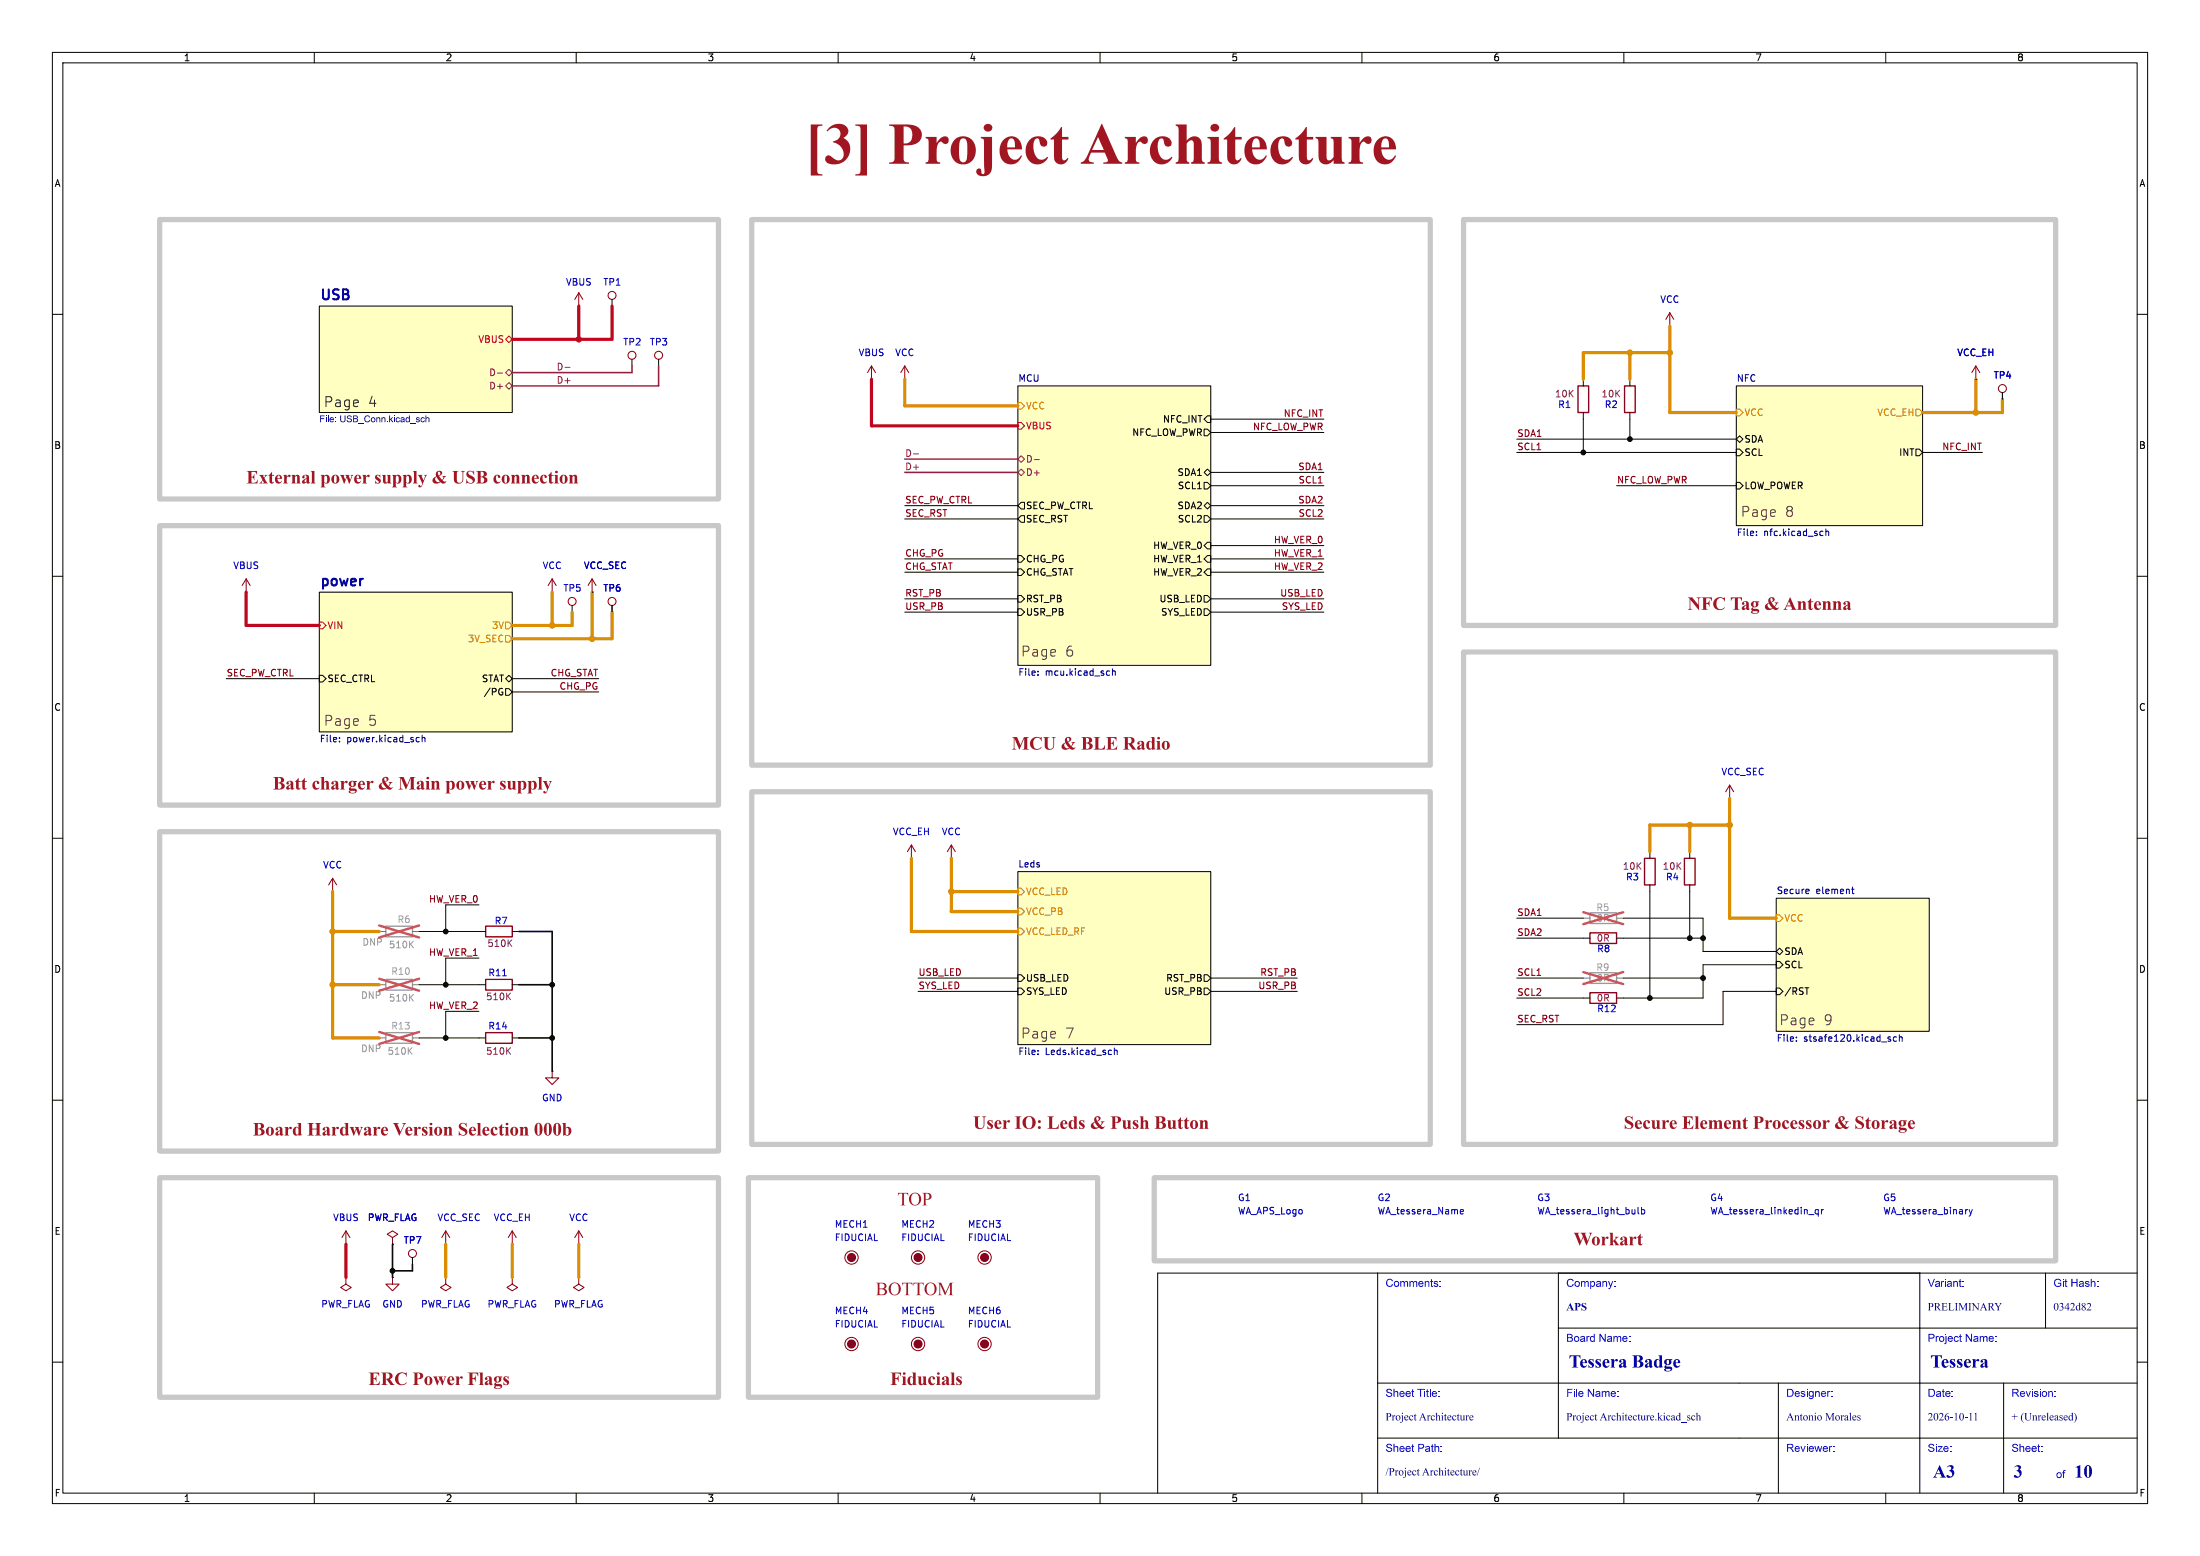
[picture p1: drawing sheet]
<svg xmlns="http://www.w3.org/2000/svg" width="420mm" height="297mm" viewBox="0 0 420 297" stroke-linecap="round" stroke-linejoin="round" font-family="sans-serif">
<g fill="none" stroke="#000" stroke-width=".19">
<path d="M10 10h400v277h-400zM12 12h396v273h-396zM60 10v2M110 10v2M160 10v2M210 10v2M260 10v2M310 10v2M360 10v2M61 58.4h36.8v20.3h-36.8zM10 60h2M194.3 73.7h36.8v53.3h-36.8z"/>
<path d="M230.5 79.4h.6v1.2h-.6l-.6-.6zM408 60h2M194.9 95.9h.7v1.3h-.7l-.6-.7zM194.9 98.4h.7v1.3h-.7l-.6-.6zM229.9 81.9h.6l.6 .7-.6 .6h-.6zM229.9 98.4h.6l.6 .7-.6 .6h-.6zM229.9 92.1h.6l.6 .6-.6 .6h-.6zM229.9 90.2l.6-.7 .6 .7-.6 .6zM229.9 96.5l.6-.6 .6 .6-.6 .7zM10 110h2M194.3 116.2h.6l.7 .6-.7 .7h-.6zM194.3 113.7h.6l.7 .6-.7 .6h-.6z"/>
<path d="M194.3 106h.6l.7 .7-.7 .6h-.6zM194.3 108.6h.6l.7 .6-.7 .7h-.6zM229.9 113.7h.6l.6 .6-.6 .6h-.6zM229.9 116.2h.6l.6 .6-.6 .7h-.6zM229.9 109.2l.6-.6h.6v1.3h-.6zM229.9 106.7l.6-.7h.6v1.3h-.6zM230.5 103.5h.6v1.3h-.6l-.6-.7zM408 110h2M10 160h2M408 160h2M194.3 166.4h36.8v33h-36.8zM194.3 188.6h.6l.7 .6-.7 .7h-.6z"/>
<path d="M194.3 186.1h.6l.7 .6-.7 .6h-.6zM229.9 188.6h.6l.6 .6-.6 .7h-.6zM229.9 186.1h.6l.6 .6-.6 .6h-.6zM10 210h2M408 210h2M263 243v42M297.5 253.5h110.5M297.5 243v31.5M366.5 243v42M390.5 243v10.5M408 243h-187v42M10 260h2"/>
<path d="M263 274.5h145M263 264h145M339.5 264v21M382.5 264v21M408 260h2M60 285v2M110 285v2M160 285v2M210 285v2M260 285v2M310 285v2M360 285v2"/>
</g>
<g fill="#ffffc2" stroke="#ffffc2" stroke-width=".19">
<path d="M194.3 73.7h36.8v53.3h-36.8z"/>
<path d="M194.3 166.4h36.8v33h-36.8z"/>
<path d="M61 58.4h36.8v20.3h-36.8z"/>
<path d="M331.5 73.7h35.5v26.6h-35.5z"/>
<path d="M339.1 171.5h29.2v25.4h-29.2z"/>
<path d="M61 113h36.8v26.7h-36.8z"/>
</g>
<path d="M95 71.2h.9M96.5 71.1l.7-.6 .6 .6-.6 .7zM96.5 73.7l.7-.7 .6 .7-.6 .6zM194.3 87.6l.6-.6 .7 .6-.7 .7zM194.3 90.2l.6-.7 .7 .7-.7 .6zM197.4 87.7h1" fill="none" stroke="#840084" stroke-width=".19"/>
<path d="M194.3 76.8h.6l.7 .7-.7 .6h-.6zM194.3 169.5h.6l.7 .7-.7 .6h-.6zM194.3 173.4h.6l.7 .6-.7 .6h-.6zM194.3 177.2h.6l.7 .6-.7 .6h-.6z" fill="none" stroke="#dc8e00" stroke-width=".19"/>
<path d="M96.5 64.8l.7-.7 .6 .7-.6 .6zM194.3 80.6h.6l.7 .7-.7 .6h-.6z" fill="none" stroke="#d40020" stroke-width=".19"/>
<path d="M198.2 128.8v.1M198.2 128.1v.1M211.7 128.1h.1M211.8 128.8l-.1 .1M212.4 127.6v1.3M212.4 128.2l.2-.1h.3v.8M198.2 200.5v.1M198.2 201.2v.1M212.7 200v1.3M212.7 200.6l.2-.1h.3l.1 .8" fill="none" stroke="#000084" stroke-width=".19"/>
<g fill="#000084">
<path d="M61.1 79.3h.9v.2h-.7v.3h.6v.2h-.6v.6h-.2z"/>
<path d="M62.2 79.3h.1v.2h-.1z"/>
<path d="M62.6 79.3h.1v1.3h-.1z"/>
<path d="M65 79.3h.1v.7a.34 .34 0 0 0 .4 .5 .34 .34 0 0 0 .3-.5v-.7h.2v.7a.51 .51 0 0 1-.5 .6 .51 .51 0 0 1-.5-.6z"/>
<path d="M66.3 79.4a.51 .51 0 0 1 .9 .3h-.2a.26 .26 0 0 0-.3-.3 .26 .26 0 0 0-.2 .4 .49 .49 0 0 1 .5 .1 .49 .49 0 0 1 .1 .6 .55 .55 0 0 1-.9-.3h.1a.31 .31 0 0 0 .4 .3 .31 .31 0 0 0 .2-.4 .48 .48 0 0 1-.5-.2 .48 .48 0 0 1-.1-.5z"/>
<path d="M67.4 79.3h.5a.32 .32 0 0 1 .4 .2 .32 .32 0 0 1-.2 .4 .37 .37 0 0 1 .2 .5 .37 .37 0 0 1-.4 .2h-.5v-.2h.5a.23 .23 0 0 0 .3-.2 .23 .23 0 0 0-.3-.2h-.3v.4h-.2v-.6h.6l.1-.1-.1-.2h-.4v.3h-.2z"/>
<path d="M69.7 79.5a.56 .56 0 0 1 1 .2h-.2a.43 .43 0 0 0-.6-.1 .43 .43 0 0 0 0 .7 .43 .43 0 0 0 .6-.1h.2a.63 .63 0 0 1-1 .3 .63 .63 0 0 1 0-1z"/>
<path d="M74.3 79.3h.2v.7l.3-.3h.2l-.3 .3 .4 .6h-.2l-.3-.5-.1 .5h-.2z"/>
<path d="M75.2 79.3h.2v.2h-.2z"/>
<path d="M77.5 79.8l.3-.2 .3 .2v-.5h.1v1.3h-.1v-.2a.37 .37 0 0 1-.5 .2 .37 .37 0 0 1-.2-.5h.2a.29 .29 0 0 0 .3 .3 .29 .29 0 0 0 .3-.4 .29 .29 0 0 0-.4-.2l-.2 .3h-.2z"/>
<path d="M81.2 79.3h.2v.5l.3-.2 .2 .2 .1 .8h-.2v-.6l-.2-.2-.2 .1v.7h-.2z"/>
</g>
<g fill="none" stroke="#000" stroke-width=".19">
<path d="M110.5 58.4h.1M116.8 57.2v1.2M120.6 68.6v1.3M125.7 68.6v1.3M166.4 72.4h.1M172.7 72.4h.1M302.3 72.4v1.3M302.3 78.7v7.7M311.1 72.4v1.3M311.1 78.7v5.1M318.8 62.2h.1M331.5 73.7h35.5v26.6h-35.5z"/>
<path d="M377.2 72.4h.1M382.3 74.9v1.3M172.7 99.1h21.6M172.7 96.5h21.6M231.1 92.7h21.6M231.1 82.6h21.6M231.1 99.1h21.6M231.1 96.5h21.6M231.1 90.2h21.6M231.1 80h21.6M289.6 83.8h41.9M289.6 86.4h41.9"/>
<path d="M308.6 92.7h22.9M331.5 83.8l.6-.6 .6 .6-.6 .7zM331.5 85.7h.6l.6 .7-.6 .6h-.6zM331.5 92.1h.6l.6 .6-.6 .6h-.6zM365.8 85.7h.6l.6 .7-.6 .6h-.6zM367 86.4h11.5M47 113h.1M61 113h36.8v26.7h-36.8zM105.4 113h.1M109.2 115.6v1.2M113 113h.1M116.8 115.6v1.2"/>
<path d="M172.7 106.7h21.6M172.7 109.2h21.6M172.7 116.8h21.6M172.7 114.3h21.6M231.1 104.1h21.6M231.1 106.7h21.6M231.1 109.2h21.6M231.1 116.8h21.6M231.1 114.3h21.6M43.2 129.5h17.8M61 128.9h.6l.6 .6-.6 .7h-.6zM95.6 131.4l.3 .1"/>
<path d="M95.7 132.1h.3v.4l-.3 .2M96.5 129.5l.7-.6 .6 .6-.6 .7zM96.5 131.4h.7l.6 .7-.6 .6h-.7zM97.8 129.5h16.5M97.8 132.1h16.5M330.2 152.4h.1M63.5 170.2h.1M80 177.8h12.7M91.4 172.7h-6.3v5.1M97.8 177.8h1.3M174 163.8h.1M181.6 163.8h.1"/>
<path d="M289.6 179.1h13.9M289.6 175.3h12.7M308.6 179.1h16.5M309.9 175.3h15.2v6.3h14M315 162.6v1.2M315 168.9v21.6M322.6 162.6v1.2M322.6 168.9v10.2M339.1 171.5h29.2v25.4h-29.2zM80 188h12.7M80 198.1h12.7M91.4 193h-6.3v5.1"/>
<path d="M91.4 182.9h-6.3v5.1M97.8 188h1.3M97.8 198.1h1.3M175.3 186.7h19M175.3 189.2h19M231.1 186.7h16.5M231.1 189.2h16.5M289.6 190.5h13.9M289.6 186.7h12.7M309.9 186.7h15.2M339.1 183.5h.6l.7 .7-.7 .6h-.6zM339.1 181.6l.6-.6 .7 .6-.7 .6z"/>
<path d="M339.1 188.6h.6l.7 .6-.7 .7h-.6zM339.1 184.2h-14v6.3h-16.5M339.1 189.2h-10.2v6.4h-39.3M344.6 188.5h.7M105.4 204.5h.1M66 237.5h.1M74.9 237.5h.1M85.1 237.5h.1M97.8 237.5h.1M110.5 237.5h.1M66 243.8h.1M74.9 243.8h.1"/>
<path d="M78.7 240v1.3M85.1 243.8h.1M97.8 243.8h.1M110.5 243.8h.1"/>
</g>
<path d="M331.5 78.1h.6l.6 .6-.6 .7h-.6zM365.8 78.1h.6l.6 .6-.6 .7h-.6zM96.5 118.7h.7l.6 .7-.6 .6h-.7zM96.5 121.3h.7l.6 .6-.6 .7h-.7zM339.1 174.6h.6l.7 .7-.7 .6h-.6z" fill="none" stroke="#dc8e00" stroke-width=".19"/>
<g fill="none" stroke="#000084" stroke-width=".19">
<path d="M335.3 102.1v.1M335.3 101.5v.1M347.9 101.4l.1 .1M348 102.2h-.1M348.6 101v1.2M348.6 101.5l.1-.1 .3 .1 .1 .7M64.8 141.5v.1M64.8 140.8v.1M79.7 140.8h.3M80 141.5l-.3 .1M80.6 140.9l.2-.1h.3v.8M80.6 140.3v1.3"/>
<path d="M345.2 169.7l.2 .3-.6 .2M345.3 170.5l-.1 .1M353.5 169.7h.4M353.6 169.3v1.1l.3 .2M342.9 198.6v.2M342.9 198v.1M360.8 198.3l.2 .2-.2 .3M360.8 197.9l.1 .1M362.1 198l-.4-.1-.3 .3 .2 .5h.5M362.6 198l.2-.1 .3 .1v.8M362.6 197.5v1.3"/>
</g>
<path d="M61 118.7h.6l.6 .7-.6 .6h-.6z" fill="none" stroke="#d40020" stroke-width=".19"/>
<path d="M73.7 176.8h5v2h-5zM303.5 174.2h5.1v2.1h-5.1zM73.7 186.9h5v2.1h-5zM73.7 197.1h5v2h-5zM303.5 185.7h5.1v2h-5.1z" fill="none" stroke="#9c9b98" stroke-width=".25"/>
<path d="M72.4 177.8h1.3M78.7 177.8h1.3M302.3 175.3h1.2M308.6 175.3h1.3M72.4 188h1.3M72.4 198.1h1.3M78.7 188h1.3M78.7 198.1h1.3M302.3 186.7h1.2M308.6 186.7h1.3" fill="none" stroke="#7a7a77" stroke-width=".19"/>
<path d="M72.4 176.7l7.6 2.2M80 176.7l-7.6 2.2M302.3 174.1l7.6 2.3M309.9 174.1l-7.6 2.3M72.4 186.8l7.6 2.3M72.4 197l7.6 2.3M80 186.8l-7.6 2.3M80 197l-7.6 2.3M302.3 185.5l7.6 2.3M309.9 185.5l-7.6 2.3" fill="none" stroke="#e75356" stroke-width=".46"/>
<g fill="none" stroke="#840000" stroke-width=".19">
<path d="M110.5 55.9l-.8 1.3M110.5 55.9v2.5M110.5 55.9l.8 1.3M318.8 59.7l.7 1.3M318.8 59.7v2.5M318.8 59.7l-.8 1.3M166.4 69.9l-.8 1.2M166.4 69.9v2.5M166.4 69.9l.7 1.2M172.7 69.9l.8 1.2M172.7 69.9v2.5M172.7 69.9l-.7 1.2"/>
<path d="M377.2 69.9l.8 1.2M377.2 69.9v2.5M377.2 69.9l-.8 1.2M47 110.5l-.8 1.3M47 110.5v2.5M47 110.5l.8 1.3M105.4 110.5l.8 1.3M105.4 110.5v2.5M105.4 110.5l-.8 1.3M113 110.5l.8 1.3M113 110.5v2.5M113 110.5l-.7 1.3"/>
<path d="M330.2 149.9l.8 1.2M330.2 149.9v2.5M330.2 149.9l-.8 1.2M63.5 167.6l.8 1.3M63.5 167.6v2.6M63.5 167.6l-.8 1.3M174 161.3l.8 1.3M174 161.3v2.5M174 161.3l-.8 1.3M181.6 161.3l.8 1.3M181.6 161.3v2.5M181.6 161.3l-.8 1.3"/>
<path d="M105.4 204.5v1.2h1.3l-1.3 1.3-1.3-1.3h1.3M66 234.9l-.7 1.3M66 234.9v2.6M66 234.9l.8 1.3M74.9 236.2l1-.6-1-.7-1 .7 1 .6v1.3M85.1 234.9l.8 1.3M85.1 234.9v2.6M85.1 234.9l-.8 1.3M97.8 234.9l.8 1.3M97.8 234.9v2.6M97.8 234.9l-.8 1.3M110.5 234.9v2.6"/>
<path d="M110.5 234.9l.8 1.3M110.5 234.9l-.8 1.3M66 243.8v1.3l1.1 .6-1.1 .7-1-.7 1-.6M74.9 243.8v1.3h1.3l-1.3 1.3-1.2-1.3h1.2M85.1 243.8v1.3l1 .6-1 .7-1-.7 1-.6M97.8 243.8v1.3l1 .6-1 .7-1-.7 1-.6M110.5 243.8v1.3l1 .6-1 .7-1-.7 1-.6"/>
<circle cx="116.8" cy="56.4" r=".76"/>
<circle cx="120.6" cy="67.8" r=".76"/>
<circle cx="125.7" cy="67.8" r=".76"/>
<circle cx="382.3" cy="74.2" r=".76"/>
<circle cx="109.2" cy="114.8" r=".76"/>
<circle cx="116.8" cy="114.8" r=".76"/>
<circle cx="78.7" cy="239.3" r=".76"/>
<circle cx="162.6" cy="240" r="1.27"/>
<circle cx="162.6" cy="256.5" r="1.27"/>
<circle cx="175.3" cy="240" r="1.27"/>
<circle cx="175.3" cy="256.5" r="1.27"/>
<circle cx="188" cy="256.5" r="1.27"/>
<circle cx="188" cy="240" r="1.27"/>
</g>
<path d="M301.2 73.7h2.1v5h-2.1zM310.1 73.7h2.1v5h-2.1zM92.7 176.8h5.1v2h-5.1zM303.5 178.1h5.1v2h-5.1zM313.9 163.8h2.1v5.1h-2.1zM321.6 163.8h2v5.1h-2zM92.7 186.9h5.1v2.1h-5.1zM92.7 197.1h5.1v2h-5.1zM303.5 189.5h5.1v2h-5.1z" fill="none" stroke="#840000" stroke-width=".25"/>
<g fill="none" stroke="#0000c2" stroke-width=".19">
<path d="M95.9 186.3h.8M278.8 231.3l.6-.1-.1-.3h-.3l-.2 .2v.6h.5M312.7 230.4v1.1l.2 .2M313.4 230.9h.3l.3 .2-.1 .6h-.5M313.4 230.4v1.3M345.3 231.8h1M347.1 230.9h-.3l-.3 .2 .1 .6h.5M347.1 230.9v1.2M347.7 230.9v.8M348.1 230.9l-.4 .2M375.6 230.9h-.2M375.9 230.9l.3 .8"/>
<path d="M376.2 231.7l-.3 .4M376.5 230.9l-.3 .8"/>
</g>
<g fill="#840000" stroke="#840000" stroke-width=".19">
<circle cx="188" cy="256.5" r=".76"/>
<circle cx="175.3" cy="256.5" r=".76"/>
<circle cx="162.6" cy="256.5" r=".76"/>
<circle cx="162.6" cy="240" r=".76"/>
<circle cx="188" cy="240" r=".76"/>
<circle cx="175.3" cy="240" r=".76"/>
</g>
<path d="M107.8 70.1h1M174.4 86.6h1M97.2 179.9l.5 .8M97.7 179.4l-.7 .7M96.9 190.1l.6 .7M97.5 189.6l-.8 .7M97.5 200l-.8 .7M96.9 200.5l.6 .7" fill="none" stroke="#840084" stroke-width=".19"/>
<path d="M78.9 179.6l-.7 .8M78.4 190.4l.5 .7M78.4 180.2l.5 .7M78.7 200l-.8 .7M78.9 189.8l-.7 .7M78.1 200.5l.6 .7" fill="none" stroke="#9c9b98" stroke-width=".19"/>
<path d="M30.5 41.9h106.7v53.4h-106.7zM143.5 41.9h129.5v104.2h-129.5zM279.4 41.9h113v77.5h-113zM30.5 100.3h106.7v53.4h-106.7zM279.4 124.5h113v93.9h-113zM30.5 158.8h106.7v60.9h-106.7zM143.5 151.1h129.5v67.3h-129.5zM30.5 224.8h106.7v41.9h-106.7zM142.9 224.8h66.6v41.9h-66.6zM220.3 224.8h172.1v15.9h-172.1z" fill="none" stroke="#c8c8c8" stroke-width="1"/>
<g fill="none" stroke="#dc8e00" stroke-width=".61">
<path d="M172.7 72.4v5.1h21.6M311.1 67.3v5.1M318.8 62.2v16.5h12.7M318.8 67.3h-16.5v5.1M377.2 72.4v6.3M382.3 76.2v2.5h-15.3M105.4 113v6.4M109.2 116.8v2.6h-11.4M113 113v8.9M116.8 116.8v5.1h-19M322.6 157.5v5.1M330.2 157.5h-15.2v5.1"/>
<path d="M330.2 152.4v22.9h8.9M63.5 170.2v27.9h8.9M63.5 177.8h8.9M174 163.8v14h20.3M181.6 163.8v10.2h12.7M181.6 170.2h12.7M63.5 188h8.9M85.1 237.5v6.3M97.8 237.5v6.3M110.5 237.5v6.3"/>
</g>
<path d="M99.1 177.8h6.3v26.7M99.1 188h6.3M99.1 198.1h6.3M74.9 237.5v6.3M78.7 241.3v1.3h-3.8" fill="none" stroke="#000" stroke-width=".3"/>
<path d="M110.5 58.4v6.4M116.8 58.4v6.4h-19M166.4 72.4v8.9h27.9M47 113v6.4h14M66 237.5v6.3" fill="none" stroke="#d40020" stroke-width=".61"/>
<path d="M120.6 69.9v1.2h-22.8M125.7 69.9v3.8h-27.9M172.7 87.6h21.6M172.7 90.2h21.6" fill="none" stroke="#840084" stroke-width=".3"/>
<g fill="#dc8e00" stroke="#dc8e00" stroke-width=".19">
<circle cx="318.8" cy="67.3" r=".52"/>
<circle cx="311.2" cy="67.3" r=".52"/>
<circle cx="377.2" cy="78.7" r=".52"/>
<circle cx="322.6" cy="157.5" r=".52"/>
<circle cx="330.2" cy="157.5" r=".52"/>
<circle cx="181.6" cy="170.2" r=".52"/>
<circle cx="63.5" cy="177.8" r=".52"/>
<circle cx="113" cy="121.9" r=".52"/>
<circle cx="63.5" cy="188" r=".52"/>
<circle cx="105.4" cy="119.4" r=".52"/>
</g>
<g fill="#000" stroke="#000" stroke-width=".19">
<circle cx="302.3" cy="86.4" r=".46"/>
<circle cx="311.1" cy="83.8" r=".46"/>
<circle cx="85.1" cy="177.8" r=".46"/>
<circle cx="322.6" cy="179.1" r=".46"/>
<circle cx="325.1" cy="179.1" r=".46"/>
<circle cx="85.1" cy="198.1" r=".46"/>
<circle cx="85.1" cy="188" r=".46"/>
<circle cx="105.4" cy="198.1" r=".46"/>
<circle cx="105.4" cy="188" r=".46"/>
<circle cx="315" cy="190.5" r=".46"/>
<circle cx="325.1" cy="186.7" r=".46"/>
<circle cx="74.9" cy="242.6" r=".46"/>
</g>
<circle cx="110.5" cy="64.8" r=".52" fill="#d40020" stroke="#d40020" stroke-width=".19"/>
<text font-size="11.1" fill="#a21622" x="153.6" y="34.2">[3] ProjectArchitecture</text>
<g font-size="3.5" fill="#a21622">
<text x="47" y="92.7">Externalpowersupply&amp; USBconnection</text>
<text x="322.2" y="116.8">NFC Tag&amp; Antenna</text>
<text x="193.1" y="143.5">MCU &amp; BLE Radio</text>
<text x="52.1" y="151.1">Battcharger&amp; Main powersupply</text>
<text x="185.8" y="215.9">UserIO: Leds&amp; PushButton</text>
<text x="310" y="215.9">SecureElementProcessor</text>
<text x="350.2" y="215.9">&amp; Storage</text>
<text x="48.3" y="217.2">BoardHardwareVersionSelection000b</text>
<text x="171.3" y="230.5">TOP</text>
<text x="300.4" y="238.1">Workart</text>
<text x="167.2" y="247.7">BOTTOM</text>
<text x="70.3" y="264.8">ERC PowerFlags</text>
<text x="169.9" y="264.8">Fiducials</text>
</g>
<g font-size="3.5" fill="#00007f">
<text x="299.5" y="262">TesseraBadge</text>
<text x="368.5" y="262">Tessera</text>
<text x="369" y="283">A3</text>
<text x="384.4" y="283">3</text>
<text x="396" y="283">10</text>
</g>
<g font-size="2.7" fill="#000084">
<text x="61" y="57.4">USB</text>
<text x="61" y="112">power</text>
</g>
<g font-size="2.7" fill="#143c28">
<text x="61.8" y="77.9">Page</text>
<text x="70.3" y="77.9">4</text>
</g>
<g font-size="2.7" fill="#644632">
<text x="332.3" y="98.8">Page</text>
<text x="340.8" y="98.8">8</text>
<text x="194.9" y="125.5">Page</text>
<text x="203.4" y="125.5">6</text>
<text x="61.8" y="138.7">Page</text>
<text x="70.3" y="138.7">5</text>
<text x="339.7" y="195.8">Page</text>
<text x="348.2" y="195.8">9</text>
<text x="194.9" y="198.4">Page</text>
<text x="203.4" y="198.4">7</text>
</g>
<g font-size="2.1" fill="#00f">
<text x="264.5" y="246.2">Comments:</text>
<text x="299" y="246.2">Company:</text>
<text x="368" y="246.2">Variant:</text>
<text x="392" y="246.2">Git Hash:</text>
<text x="299" y="256.7">Board Name:</text>
<text x="368" y="256.7">Project Name:</text>
<text x="264.5" y="267.2">Sheet Title:</text>
<text x="299" y="267.2">File Name:</text>
<text x="341" y="267.2">Designer:</text>
<text x="368" y="267.2">Date:</text>
<text x="384" y="267.2">Revision:</text>
<text x="264.5" y="277.7">Sheet Path:</text>
<text x="341" y="277.7">Reviewer:</text>
<text x="368" y="277.7">Size:</text>
<text x="384" y="277.7">Sheet:</text>
<text x="392.5" y="282.7">of</text>
</g>
<g font-size="2.1" fill="#00007f">
<text x="299" y="250.7">APS</text>
<text x="368" y="250.7">PRELIMINARY</text>
<text x="392" y="250.7">0342d82</text>
<text x="264.5" y="271.7">ProjectArchitecture</text>
<text x="299" y="271.7">ProjectArchitecture.kicad_sch</text>
<text x="341" y="271.7">AntonioMorales</text>
<text x="368" y="271.7">2026-10-11</text>
<text x="384" y="271.7">+ (Unreleased)</text>
<text x="264.5" y="282.2">/ProjectArchitecture/</text>
</g>
<g font-size="1.8">
<text x="35" y="11.9">1</text>
<text x="85" y="11.9">2</text>
<text x="135" y="11.9">3</text>
<text x="185" y="11.9">4</text>
<text x="235" y="11.9">5</text>
<text x="285" y="11.9">6</text>
<text x="335" y="11.9">7</text>
<text x="385" y="11.9">8</text>
<text x="10.3" y="35.9">A</text>
<text x="408.3" y="35.9">A</text>
<text x="216.1" y="83.4">NFC_LOW_PWR</text>
<text x="221.9" y="80.9">NFC_INT</text>
<text x="10.3" y="85.9">B</text>
<text x="332.9" y="84.7">SDA</text>
<text x="332.9" y="87.2">SCL</text>
<text x="362.5" y="87.2">INT</text>
<text x="408.2" y="85.9">B</text>
<text x="224.7" y="91">SDA1</text>
<text x="224.8" y="93.6">SCL1</text>
<text x="332.9" y="93.6">LOW_POWER</text>
<text x="195.8" y="97.4">SEC_PW_CTRL</text>
<text x="195.8" y="99.9">SEC_RST</text>
<text x="224.7" y="97.4">SDA2</text>
<text x="224.8" y="99.9">SCL2</text>
<text x="195.8" y="107.5">CHG_PG</text>
<text x="220" y="107.5">HW_VER_1</text>
<text x="220" y="105">HW_VER_0</text>
<text x="195.8" y="110.1">CHG_STAT</text>
<text x="220" y="110.1">HW_VER_2</text>
<text x="195.8" y="117.7">USR_PB</text>
<text x="195.8" y="115.2">RST_PB</text>
<text x="221.3" y="115.2">USB_LED</text>
<text x="221.6" y="117.7">SYS_LED</text>
<text x="62.4" y="130.4">SEC_CTRL</text>
<text x="91.9" y="130.4">STAT</text>
<text x="10.3" y="135.9">C</text>
<text x="92.3" y="132.9">/PG</text>
<text x="408.2" y="135.9">C</text>
<text x="10.3" y="185.9">D</text>
<text x="340.6" y="185">SCL</text>
<text x="340.6" y="182.5">SDA</text>
<text x="408.2" y="185.9">D</text>
<text x="195.8" y="190.1">SYS_LED</text>
<text x="195.8" y="187.6">USB_LED</text>
<text x="222.2" y="190.1">USR_PB</text>
<text x="222.5" y="187.6">RST_PB</text>
<text x="340.6" y="190.1">/RST</text>
<text x="10.3" y="235.9">E</text>
<text x="408.3" y="235.9">E</text>
<text x="10.3" y="285.9">F</text>
<text x="35" y="286.9">1</text>
<text x="85" y="286.9">2</text>
<text x="135" y="286.9">3</text>
<text x="185" y="286.9">4</text>
<text x="235" y="286.9">5</text>
<text x="285" y="286.9">6</text>
<text x="335" y="286.9">7</text>
<text x="385" y="286.9">8</text>
<text x="408.3" y="285.9">F</text>
</g>
<g font-size="1.8" fill="#0000c2">
<text x="107.9" y="54.7">VBUS</text>
<text x="115.1" y="54.7">TP1</text>
<text x="316.9" y="58">VCC</text>
<text x="118.9" y="66.1">TP2</text>
<text x="124" y="66.1">TP3</text>
<text x="163.8" y="68.2">VBUS</text>
<text x="170.8" y="68.2">VCC</text>
<text x="373.6" y="68.2">VCC_EH</text>
<text x="380.5" y="72.5">TP4</text>
<text x="297.4" y="78.1">R1</text>
<text x="306.3" y="78.1">R2</text>
<text x="44.4" y="108.8">VBUS</text>
<text x="103.5" y="108.8">VCC</text>
<text x="107.5" y="113.1">TP5</text>
<text x="111.4" y="108.8">VCC_SEC</text>
<text x="115.1" y="113.1">TP6</text>
<text x="328.5" y="148.2">VCC_SEC</text>
<text x="170.4" y="159.6">VCC_EH</text>
<text x="179.7" y="159.6">VCC</text>
<text x="61.6" y="166">VCC</text>
<text x="310.3" y="168.2">R3</text>
<text x="317.9" y="168.2">R4</text>
<text x="94.3" y="176.6">R7</text>
<text x="304.8" y="182">R8</text>
<text x="93.1" y="186.5">R11</text>
<text x="93.1" y="196.7">R14</text>
<text x="304.8" y="193.4">R12</text>
<text x="103.4" y="210.4">GND</text>
<text x="63.5" y="233.3">VBUS</text>
<text x="70.1" y="233.3">PWR_FLAG</text>
<text x="83.4" y="233.3">VCC_SEC</text>
<text x="94.2" y="233.3">VCC_EH</text>
<text x="108.6" y="233.3">VCC</text>
<text x="236.2" y="229.5">G1</text>
<text x="236.2" y="232">WA_APS_Logo</text>
<text x="262.9" y="229.5">G2</text>
<text x="262.9" y="232">WA_tessera_Name</text>
<text x="293.4" y="229.5">G3</text>
<text x="293.4" y="232">WA_tessera_light_bulb</text>
<text x="326.4" y="229.5">G4</text>
<text x="326.4" y="232">WA_tessera_linkedin_qr</text>
<text x="359.4" y="229.5">G5</text>
<text x="359.4" y="232">WA_tessera_binary</text>
<text x="77" y="237.6">TP7</text>
<text x="159.3" y="234.5">MECH1</text>
<text x="159.3" y="237.1">FIDUCIAL</text>
<text x="172" y="234.5">MECH2</text>
<text x="172" y="237.1">FIDUCIAL</text>
<text x="184.7" y="234.5">MECH3</text>
<text x="184.7" y="237.1">FIDUCIAL</text>
<text x="61.2" y="249.8">PWR_FLAG</text>
<text x="72.9" y="249.8">GND</text>
<text x="80.3" y="249.8">PWR_FLAG</text>
<text x="93" y="249.8">PWR_FLAG</text>
<text x="105.7" y="249.8">PWR_FLAG</text>
<text x="159.3" y="251.1">MECH4</text>
<text x="172" y="251.1">MECH5</text>
<text x="184.7" y="251.1">MECH6</text>
<text x="159.3" y="253.6">FIDUCIAL</text>
<text x="172" y="253.6">FIDUCIAL</text>
<text x="184.7" y="253.6">FIDUCIAL</text>
</g>
<g font-size="1.8" fill="#d40020">
<text x="91.2" y="65.6">VBUS</text>
<text x="195.8" y="82.1">VBUS</text>
<text x="62.4" y="120.2">VIN</text>
</g>
<g font-size="1.8" fill="#840084">
<text x="93.3" y="72">D-</text>
<text x="106.2" y="70.8">D-</text>
<text x="93.3" y="74.5">D+</text>
<text x="106.2" y="73.3">D+</text>
<text x="296.8" y="76">10K</text>
<text x="305.6" y="76">10K</text>
<text x="172.7" y="87.3">D-</text>
<text x="172.7" y="89.8">D+</text>
<text x="195.8" y="88.5">D-</text>
<text x="195.8" y="91">D+</text>
<text x="309.7" y="166.2">10K</text>
<text x="317.3" y="166.2">10K</text>
<text x="304.7" y="179.9">0R</text>
<text x="93" y="180.9">510K</text>
<text x="92.7" y="191.1">510K</text>
<text x="304.7" y="191.4">0R</text>
<text x="92.7" y="201.5">510K</text>
</g>
<g font-size="1.8" fill="#000084">
<text x="194.3" y="72.9">MCU</text>
<text x="331.5" y="72.9">NFC</text>
<text x="61" y="81.3">File: USB_Conn.kicad_sch</text>
<text x="331.5" y="102.6">File:</text>
<text x="336.7" y="102.6">nfc.kicad_sch</text>
<text x="194.3" y="129.3">File:</text>
<text x="199.5" y="129.3">mcu.kicad_sch</text>
<text x="61" y="142">File:</text>
<text x="66.2" y="142">power.kicad_sch</text>
<text x="194.3" y="165.7">Leds</text>
<text x="339.1" y="170.7">Secure</text>
<text x="346.7" y="170.7">element</text>
<text x="194.3" y="201.7">File:</text>
<text x="199.5" y="201.7">Leds.kicad_sch</text>
<text x="339.1" y="199.2">File:</text>
<text x="344.3" y="199.2">stsafe120.kicad_sch</text>
</g>
<g font-size="1.8" fill="#dc8e00">
<text x="195.8" y="78.3">VCC</text>
<text x="332.9" y="79.6">VCC</text>
<text x="358.3" y="79.6">VCC_EH</text>
<text x="89.2" y="122.8">3V_SEC</text>
<text x="93.8" y="120.2">3V</text>
<text x="195.8" y="171">VCC_LED</text>
<text x="195.8" y="174.9">VCC_PB</text>
<text x="195.8" y="178.7">VCC_LED_RF</text>
<text x="340.6" y="176.1">VCC</text>
</g>
<g font-size="1.8" fill="#840000">
<text x="239.1" y="82.2">NFC_LOW_PWR</text>
<text x="245" y="79.7">NFC_INT</text>
<text x="289.6" y="83.5">SDA1</text>
<text x="247.7" y="89.8">SDA1</text>
<text x="289.6" y="86">SCL1</text>
<text x="370.7" y="86">NFC_INT</text>
<text x="247.8" y="92.4">SCL1</text>
<text x="308.6" y="92.4">NFC_LOW_PWR</text>
<text x="172.7" y="98.7">SEC_RST</text>
<text x="172.7" y="96.2">SEC_PW_CTRL</text>
<text x="247.7" y="96.2">SDA2</text>
<text x="247.8" y="98.7">SCL2</text>
<text x="172.7" y="106.3">CHG_PG</text>
<text x="243.1" y="103.8">HW_VER_0</text>
<text x="243.1" y="106.3">HW_VER_1</text>
<text x="172.7" y="114">RST_PB</text>
<text x="172.7" y="108.9">CHG_STAT</text>
<text x="243.1" y="108.9">HW_VER_2</text>
<text x="244.3" y="114">USB_LED</text>
<text x="172.7" y="116.5">USR_PB</text>
<text x="244.6" y="116.5">SYS_LED</text>
<text x="43.2" y="129.2">SEC_PW_CTRL</text>
<text x="105" y="129.2">CHG_STAT</text>
<text x="106.7" y="131.7">CHG_PG</text>
<text x="81.8" y="172.4">HW_VER_0</text>
<text x="289.6" y="178.7">SDA2</text>
<text x="289.6" y="174.9">SDA1</text>
<text x="81.8" y="182.5">HW_VER_1</text>
<text x="175.3" y="186.3">USB_LED</text>
<text x="175.3" y="188.9">SYS_LED</text>
<text x="240.1" y="188.9">USR_PB</text>
<text x="240.5" y="186.3">RST_PB</text>
<text x="289.6" y="190.2">SCL2</text>
<text x="289.6" y="186.3">SCL1</text>
<text x="81.8" y="192.7">HW_VER_2</text>
<text x="289.6" y="195.2">SEC_RST</text>
</g>
<g font-size="1.8" fill="#abaaa8">
<text x="75.8" y="176.4">R6</text>
<text x="74.6" y="186.3">R10</text>
<text x="74.6" y="196.7">R13</text>
</g>
<g font-size="1.8" fill="#9c9b98">
<text x="304.6" y="174.1">R5</text>
<text x="304.7" y="176.1">0R</text>
<text x="69.1" y="180.7">DNP</text>
<text x="74.2" y="181.2">510K</text>
<text x="304.6" y="185.5">R9</text>
<text x="68.8" y="190.9">DNP</text>
<text x="74.2" y="191.4">510K</text>
<text x="304.7" y="187.6">0R</text>
<text x="68.8" y="201">DNP</text>
<text x="73.9" y="201.5">510K</text>
</g>
</svg>
